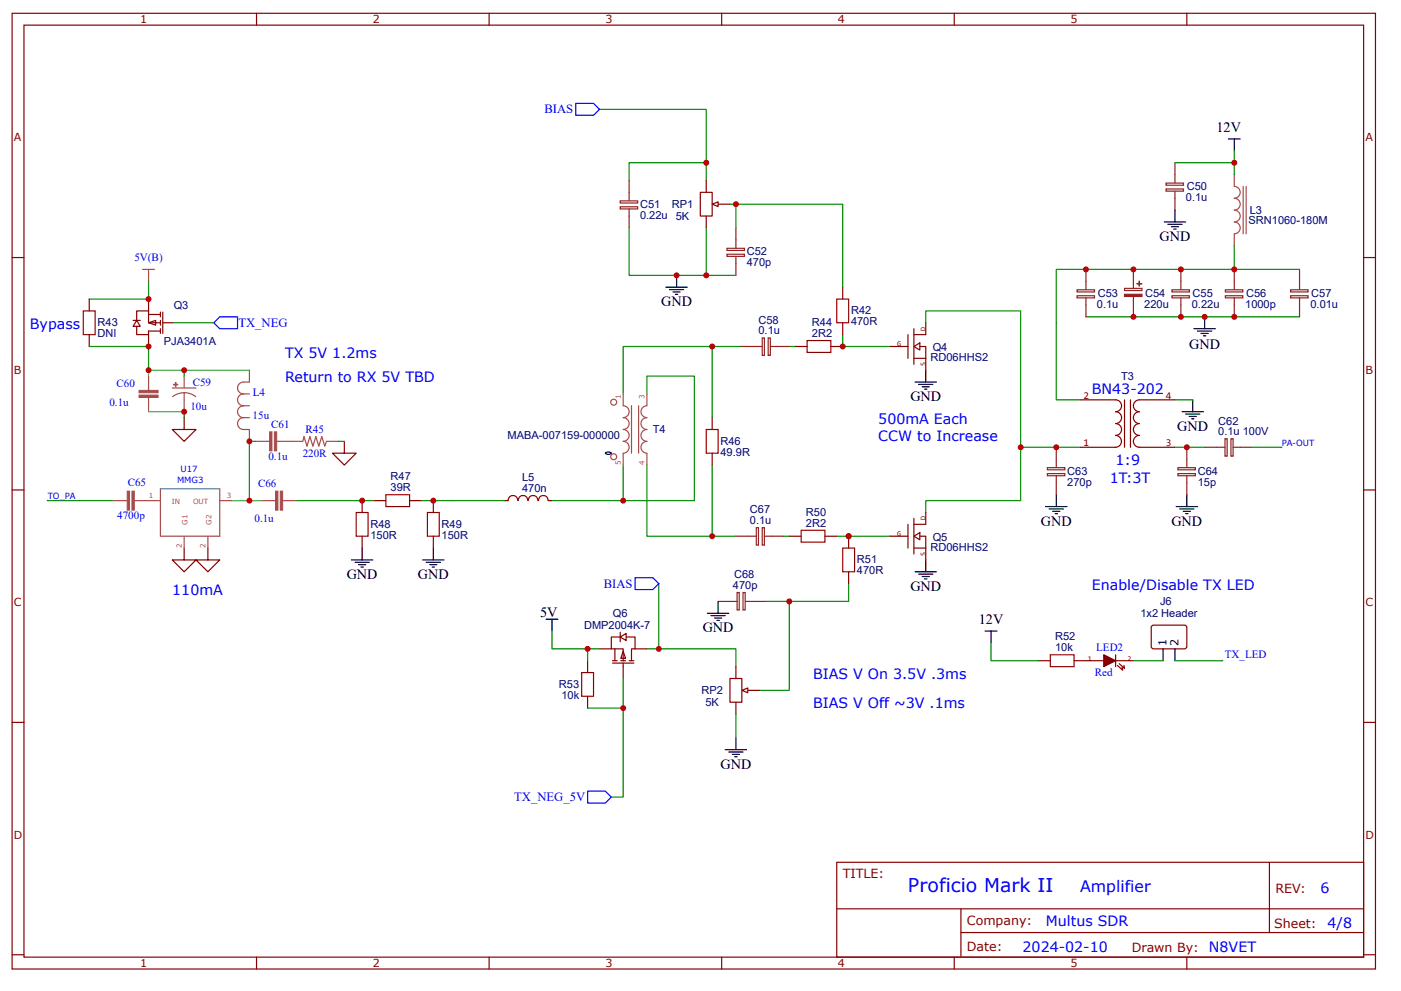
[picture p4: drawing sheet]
<svg xmlns="http://www.w3.org/2000/svg" width="297mm" height="210mm" viewBox="0 0 297 210" stroke-linecap="round" stroke-linejoin="round" font-family="sans-serif">
<g fill="none" stroke="#800" stroke-width=".25">
<path d="M2.6 2.8h289v202.8h-289zM5.1 5.3h284v197.8h-284zM54.4 2.8v2.5M103.7 2.8v2.5M153 2.8v2.5M202.3 2.8v2.5M251.6 2.8v2.5M149.7 38.3v2.5M2.6 54.6h2.5M148.5 40.8h2.5v5h-2.5zM149.7 45.8v2.6M152.3 43.3h2.5"/>
<path d="M289.1 54.6h2.5M151 88.6v2.5M151 96.2v2.5M2.6 104h2.5M289.1 104h2.5M2.6 153.3h2.5M289.1 153.3h2.5M177.4 182.9h111.7v20.2h-111.7zM177.4 192.8h111.6M203.7 197.9h85.3M203.7 192.8v10.1M269.1 183v14.9"/>
<path d="M2.6 202.6h2.5M54.4 203.1v2.5M103.7 203.1v2.5M153 203.1v2.5M202.3 203.1v2.5M251.6 203.1v2.5M289.1 202.6h2.5"/>
</g>
<g fill="none" stroke="#080" stroke-width=".25">
<path d="M127.1 23.2h22.6v15.1M149.7 34.5h-16.3v3.8M133.4 48.4v10h22.6M149.7 48.4v10M154.8 43.3h23.9v17.6M156 43.3v5.1M151 73.5v15.1M157.3 73.5h-25.2v10.1M167.3 73.5h1.3M178.7 71v2.5h10M196.3 68.5v-2.5h20.1v40.2h-20.1v2.5M230.2 67.2h45.3"/>
<path d="M132.1 98.7v7.5h-15.1M137.2 83.6v-3.8h10v26.4h-15.1M137.2 98.7v15.1h18.8M151 98.7v15.1M216.4 94.9h12.6M249.1 94.9h6.3M265.5 94.9h6.3M166.1 113.8h1.2M177.4 113.8h11.3M139.7 123.8v13.9"/>
</g>
<path d="M149.7 91.1h2.6v5.1h-2.6z" fill="none" stroke="#a00000" stroke-width=".25"/>
<g fill="none" stroke="#8d2323" stroke-width=".25">
<path d="M133.4 38.3v4.3M131.5 42.6h3.7v.5h-3.7zM131.5 43.9h3.7v.4h-3.7zM133.4 44.3v4.1M240.3 57.2v4M250.4 57.2v4.2M261.7 57.2v4.2M238.4 61.2h3.7v.4h-3.7zM240.3 62.9v4.3M248.5 61.5h3.7v.4h-3.7zM248.5 62.7h3.7v.5h-3.7zM250.4 63.2v4"/>
<path d="M259.8 61.5h3.7v.4h-3.7zM259.8 62.7h3.7v.5h-3.7zM261.7 63.2v4M222.1 99.2h3.7v.5h-3.7zM224 94.9v4.3M249.7 99.2h3.7v.5h-3.7zM251.6 94.9v4.3M255.4 94.9h4.3M259.7 93.1h.5v3.7h-.5zM261 93.1h.4v3.7h-.4zM261.4 94.9h4.1M222.1 100.5h3.7v.4h-3.7z"/>
<path d="M224 100.9v4.1M249.7 100.5h3.7v.4h-3.7zM251.6 100.9v4.1"/>
</g>
<g fill="none" stroke="#000" stroke-width=".25">
<path d="M260.4 29.5h2.5M261.7 29.5v2.5M143.4 58.4v2.5M141.2 60.9h4.5M141.9 61.4h3.1M142.7 61.9h1.5M143.2 62.4h.5M196.3 78.5v2.6M253.1 69.7h4.6M253.9 70.2h3M254.6 70.7h1.6M255.1 71.2h.6"/>
<path d="M255.4 67.2v2.5M194 81.1h4.5M194.8 81.6h3M195.5 82.1h1.5M196 82.6h.5M196.3 118.8v2.5M221.7 107.5h4.5M222.4 108h3.1M223.2 108.5h1.5M223.7 109h.5M224 105v2.5M249.4 107.5h4.5"/>
<path d="M250.1 108h3M250.9 108.5h1.5M251.4 109h.5M251.6 105v2.5M194 121.3h4.5M194.8 121.8h3M195.5 122.3h1.5M196 122.8h.5"/>
</g>
<g fill="#8d2323" stroke="#8d2323" stroke-width=".25">
<path d="M238.4 62.4h3.7v.5h-3.7z"/>
<path d="M241.1 60.2h1z"/>
<path d="M241.5 59.7l.1 1z"/>
</g>
<path d="M122.1 21.9h3.7l1.3 1.3-1.3 1.3h-3.7zM134.6 122.6h3.8l1.3 1.2-1.3 1.3h-3.8z" fill="none" stroke="#00f" stroke-width=".25"/>
<path d="M151 43.3l1.3-.5v1z" fill="#efefef" stroke="#800" stroke-width=".25"/>
<path d="M115.8 131.4h2.5M117 131.4v2.5M150 130.1h4.5M150.7 130.6h3.1M151.5 131.1h1.5M152 131.6h.5M152.3 127.6v2.5" fill="none" stroke="#000" stroke-width=".25"/>
<path d="M137.2 137.7h18.8v3.7M167.3 127.6v18.9h-6.2M179.9 123.8v3.8h-17.6" fill="none" stroke="#080" stroke-width=".25"/>
<g fill="none" stroke="#8d2323" stroke-width=".25">
<path d="M154.1 52.7h3.7v.4h-3.7zM154.1 53.9h3.7v.5h-3.7zM156 48.4v4.2M156 54.4v4M157.3 73.5h4.3M161.6 71.7h.5v3.7h-.5zM162.9 71.7h.4v3.7h-.4zM163.3 73.5h4M156 113.8h4.3M160.4 112h.4v3.7h-.4zM161.6 112h.5v3.7h-.5zM162.1 113.8h4"/>
<path d="M152.3 127.6h4M156.3 125.7h.4v3.7h-.4zM157.5 125.7h.5v3.7h-.5zM158 127.6h4.3"/>
</g>
<path d="M171.1 72.3h5.1v2.5h-5.1zM177.4 63.4h2.5v5.1h-2.5zM169.9 112.5h5v2.5h-5zM178.7 116.3h2.5v5h-2.5z" fill="none" stroke="#a00000" stroke-width=".25"/>
<g fill="none" stroke="#800" stroke-width=".25">
<path d="M168.6 73.5h2.5M176.2 73.5h2.5M178.7 60.9v2.5M178.7 68.5v2.5M107 106.2h.7M107.8 106.2a1 1 0 0 1 1-1.1 1 1 0 0 1 1 1.1M109.9 106.2a1 1 0 0 1 1-1.1 1 1 0 0 1 1 1.1M112 106.2a1 1 0 0 1 1-1.1 1 1 0 0 1 1 1.1M114.2 106.2a1 1 0 0 1 1-1.1 1 1 0 0 1 1 1.1M116.3 106.2h.7M167.3 113.8h2.6M174.9 113.8h2.5"/>
<path d="M179.9 113.8v2.5M127.1 137.7h2.5M130.4 137.7v2.5M131.4 135.1h-1.8v2.6h2.5v2.5M132.1 138.2l.5 1.5h-1zM132.6 135.1h2v2.6h-.7v2.5M134.6 137.7h2.6M179.9 121.3v2.5M129.9 140.7h4.5M129.9 140.2h1M131.6 140.2h1M132.1 140.7v3.3"/>
<path d="M133.4 140.2h1"/>
</g>
<g fill="none" stroke="#840000" stroke-width=".25">
<path d="M188.7 73.5h3.8M192.5 71v5M193.8 73.5l1.2-.7v1.5zM193.8 69.7v7.6M193.8 76h2.5M195 73.5h1.3v2.5M196.3 68.5v2.5h-2.5M196.3 76v2.5M188.7 113.8h3.8M192.5 111.2v5.1M193.8 113.8l1.2-.8v1.5zM193.8 110v7.5"/>
<path d="M193.8 116.3h2.5M195 113.8h1.3v2.5M196.3 108.7v2.5h-2.5M196.3 116.3v2.5"/>
</g>
<path d="M124.6 167.9h3.8l1.2 1.2-1.2 1.3h-3.8z" fill="none" stroke="#00f" stroke-width=".25"/>
<path d="M131.5 135.1l1.3-.7v1.5z" fill="#fefefe" stroke="#800" stroke-width=".25"/>
<path d="M131.5 134.1v2.1M124.6 140.2v2.5M124.6 147.7v2.5M154.8 144h2.5v5h-2.5zM156 141.4v2.6M156 149v2.5M158.5 146.5h2.6" fill="none" stroke="#800" stroke-width=".25"/>
<path d="M123.3 142.7h2.5v5h-2.5z" fill="none" stroke="#a00000" stroke-width=".25"/>
<path d="M10.1 106.2h13.8M117 133.9v3.8h10.1M124.6 137.7v2.5M132.1 144v6.2h-7.5M132.1 150.2v18.9h-2.5" fill="none" stroke="#080" stroke-width=".25"/>
<path d="M153.8 159h4.5M154.5 159.6h3M156 156.5v2.5M155.3 160.1h1.5M155.8 160.6h.5" fill="none" stroke="#000" stroke-width=".25"/>
<path d="M157.3 146.5l1.2-.5v1z" fill="#efefef" stroke="#800" stroke-width=".25"/>
<path d="M31.5 59.7v3.7h-12.6M18.9 73.5h12.6v5M36.5 68.5h8.8M39 78.5v1.3M39 87.3v1.3M54.1 93.6h-1.2v12.6M62.9 106.2h16.4M89.4 106.2h17.6M210.1 136.4v3.8h10.1M156 151.5v5M240.3 140.2h6.3" fill="none" stroke="#080" stroke-width=".25"/>
<g fill="#000">
<path d="M271.8 94.6v.5zM271.5 94.9h.5z"/>
<path d="M10.1 106v.5zM9.9 106.2h.5z"/>
<path d="M259.2 139.9v.5zM258.9 140.2h.5z"/>
</g>
<g fill="none" stroke="#a54b4b" stroke-width=".25">
<path d="M30.2 57.2h2.6M31.5 57.2v2.5M31.5 79.8v3M39 79.8v2.5M52.9 78.5v2.6h-1.3a1.26 1.26 0 0 0-1.2 1.2 1.26 1.26 0 0 0 1.2 1.3M31.5 84.3v3M36.5 82.3h5.1M39 83.3h.1M39 83.3l1.1 .1 1.4 .8M39 83.3l-1 .2-1.4 .7M39 83.3v4M51.6 86.1a1.26 1.26 0 0 0-1.2 1.2 1.26 1.26 0 0 0 1.2 1.3"/>
<path d="M51.6 88.6a1.26 1.26 0 0 0-1.2 1.3 1.26 1.26 0 0 0 1.2 1.2h1.3M51.6 83.6a1.26 1.26 0 0 0-1.2 1.2 1.26 1.26 0 0 0 1.2 1.3M51.6 88.6h1.3M51.6 86.1h1.3M51.6 83.6h1.3M52.9 91.2v2.4M54.1 93.6h3.1M58.7 93.6h5.5M64.2 93.6l.3-1 .6 2 .6-2 .6 2 .7-2 .6 2 .6-2 .7 2 .3-1M69.3 93.6h2.4M132.1 86.1a1.26 1.26 0 0 1 1.3 1.2 1.26 1.26 0 0 1-1.3 1.3 1.26 1.26 0 0 1 1.3 1.3 1.26 1.26 0 0 1-1.3 1.2 1.26 1.26 0 0 1 1.3 1.3 1.26 1.26 0 0 1-1.3 1.2 1.26 1.26 0 0 1 1.3 1.3 1.26 1.26 0 0 1-1.3 1.3M132.1 83.6v2.5"/>
<path d="M132.1 96.2v2.5M133.9 86.1v10.1M135.4 86.1v10.1M137.2 86.1a1.26 1.26 0 0 0-1.3 1.2 1.26 1.26 0 0 0 1.3 1.3 1.26 1.26 0 0 0-1.3 1.3 1.26 1.26 0 0 0 1.3 1.2 1.26 1.26 0 0 0-1.3 1.3 1.26 1.26 0 0 0 1.3 1.2 1.26 1.26 0 0 0-1.3 1.3 1.26 1.26 0 0 0 1.3 1.3M137.2 83.6v2.5M137.2 96.2v2.5M23.9 106.2h3.1M28.5 106.2h5.5M34 103.7v10.1h12.6v-10.1M39 113.8v2.5M44.1 113.8v2.5M46.6 106.2h2.5"/>
<path d="M55.4 106.2h3M59.9 106.2h3"/>
<circle cx="130.1" cy="85.3" r=".63"/>
<circle cx="130.1" cy="96.9" r=".63"/>
</g>
<g fill="none" stroke="#000" stroke-width=".25">
<path d="M128.4 96l.6-.1 .6 .3-.6 .2-.6-.1zM74.5 118.8h4.5M75.3 119.3h3M76 119.8h1.5M76.8 116.3v2.5M89.6 118.8h4.5M90.4 119.3h3M91.1 119.8h1.5M91.9 116.3v2.5M76.5 120.3h.5M91.6 120.3h.5M208.9 133.9h2.5"/>
<path d="M210.1 133.9v2.5"/>
</g>
<path d="M234 138.9l2.5 1.3-2.5 1.2z" fill="#840000" stroke="#840000" stroke-width=".25"/>
<path d="M39 88.6v2.5h2.6l-2.6 2.5-2.5-2.5h2.5M73 93.6v2.6h2.5l-2.5 2.5-2.5-2.5h2.5M39 116.3v2.5h2.6l-2.6 2.5-2.5-2.5h2.5M44.1 116.3v2.5h2.5l-2.5 2.5-2.5-2.5h2.5M236.5 138.9v2.5M230.2 140.2h3.8M236.5 140.2h3.8M236.9 141.2l1.1 1-.1-.6M237.3 140.8l1.1 1-.1-.6" fill="none" stroke="#840000" stroke-width=".25"/>
<path d="M17.7 66h2.5v5h-2.5zM75.5 108.7h2.5v5.1h-2.5zM81.8 105h5v2.5h-5zM90.6 108.7h2.5v5.1h-2.5zM222.7 138.9h5v2.5h-5z" fill="none" stroke="#a00000" stroke-width=".25"/>
<path d="M18.9 63.4v2.6M18.9 71v2.5M76.8 106.2v2.5M76.8 113.8v2.5M79.3 106.2h2.5M86.8 106.2h2.6M91.9 106.2v2.5M91.9 113.8v2.5M220.2 140.2h2.5M227.7 140.2h2.5" fill="none" stroke="#800" stroke-width=".25"/>
<path d="M52.9 78.5h-21.4v1.3M31.5 87.3h7.5M49.1 106.2h6.3" fill="none" stroke="#4ba54b" stroke-width=".25"/>
<g fill="#a54b4b" stroke="#a54b4b" stroke-width=".21">
<path d="M29.5 83.8h4v.5h-4z"/>
<path d="M29.5 82.8h4v.5h-4z"/>
<path d="M36.8 81.5h.9v.2h-.9z"/>
<path d="M37.2 81.2h.1v.8h-.1z"/>
<path d="M58.2 91.6h.5v4.1h-.5z"/>
<path d="M57.2 91.6h.5v4.1h-.5z"/>
<path d="M59.4 104.2h.5v4h-.5z"/>
<path d="M58.4 104.2h.5v4h-.5z"/>
<path d="M28 104.2h.5v4h-.5z"/>
<path d="M27 104.2h.5v4h-.5z"/>
</g>
<path d="M34 103.7h12.6" fill="none" stroke="#838383" stroke-width=".25"/>
<path d="M46.6 67.2h3.8v2.5h-3.8l-1.3-1.2z" fill="none" stroke="#00f" stroke-width=".25"/>
<path d="M31.5 68.5l1.5-.5v1z" fill="#fefefe" stroke="#800" stroke-width=".25"/>
<g fill="none" stroke="#800" stroke-width=".25">
<path d="M28.2 68h1.5M29 68l.7 1.2h-1.5zM29 69.2v1.8h2.5v-.8h2.5M31.5 66h-2.5v2M31.5 66v2.5h2.5M31.5 66.7h2.5M31.5 63.4v2.6M31.5 71v2.5M34 66.2v1M34 68v1M34 69.7v1M34.5 66.2v4.5"/>
<path d="M34.5 68.5h2M244.3 132.7h7.1l.2 .4v4.3l-.5 .3-6.8-.1-.2-.4v-4.1z"/>
</g>
<path d="M246.8 47.1h4.6M247.6 47.6h3M248.4 48.1h1.5M248.9 48.6h.5M249.1 44.6v2.5M250.6 87.3h4.5M251.4 87.9h3M252.1 88.4h1.5M252.6 88.9h.5M252.9 84.8v2.5M246.6 137.7v2.5M249.1 137.7v2.5" fill="none" stroke="#000" stroke-width=".25"/>
<path d="M249.1 34.5h12.6M261.7 32v5M261.7 52.1v5.1h-37.7v27.6h5M261.7 57.2h13.8M71.7 93.6h1.3M249.1 84.8h3.8M249.1 140.2h10.1" fill="none" stroke="#080" stroke-width=".25"/>
<path d="M229 84.8h7.5a1.26 1.26 0 0 1 1.3 1.3 1.26 1.26 0 0 1-1.3 1.2 1.26 1.26 0 0 1 1.3 1.3 1.26 1.26 0 0 1-1.3 1.3 1.26 1.26 0 0 1 1.3 1.2 1.26 1.26 0 0 1-1.3 1.3 1.26 1.26 0 0 1 1.3 1.3 1.26 1.26 0 0 1-1.3 1.2h-7.5M238.4 84.8v10.1M239.7 84.8v10.1M249.1 84.8h-7.5a1.26 1.26 0 0 0-1.3 1.3 1.26 1.26 0 0 0 1.3 1.2 1.26 1.26 0 0 0-1.3 1.3 1.26 1.26 0 0 0 1.3 1.3 1.26 1.26 0 0 0-1.3 1.2 1.26 1.26 0 0 0 1.3 1.3 1.26 1.26 0 0 0-1.3 1.2 1.26 1.26 0 0 0 1.3 1.3h7.5" fill="none" stroke="#840000" stroke-width=".25"/>
<path d="M261.7 37v2.5a1.26 1.26 0 0 1 1.2 1.3 1.26 1.26 0 0 1-1.2 1.3 1.26 1.26 0 0 1 1.2 1.2 1.26 1.26 0 0 1-1.2 1.3 1.26 1.26 0 0 1 1.2 1.2 1.26 1.26 0 0 1-1.2 1.3 1.26 1.26 0 0 1 1.2 1.3 1.26 1.26 0 0 1-1.2 1.2v2.5M261.7 37h.1M263.6 39.5v10.1M264.2 39.5v10.1M261.7 52.1h.1" fill="none" stroke="#a54b4b" stroke-width=".25"/>
<path d="M247.2 38.8h3.7v.5h-3.7zM249.1 34.5v4.3M230.2 57.2v4.2M247.2 40.1h3.7v.5h-3.7zM249.1 40.6v4M275.5 57.2v4.2M228.4 61.5h3.7v.4h-3.7zM228.4 62.7h3.7v.5h-3.7zM230.2 63.2v4M273.6 61.5h3.7v.4h-3.7zM273.6 62.7h3.7v.5h-3.7zM275.5 63.2v4" fill="none" stroke="#8d2323" stroke-width=".25"/>
<g fill="#c00">
<circle cx="151" cy="113.8" r=".63"/>
<circle cx="151" cy="73.5" r=".63"/>
<circle cx="179.9" cy="113.8" r=".63"/>
<circle cx="178.7" cy="73.5" r=".63"/>
<circle cx="224" cy="94.9" r=".63"/>
<circle cx="216.4" cy="94.9" r=".63"/>
<circle cx="167.3" cy="127.6" r=".63"/>
<circle cx="149.7" cy="34.5" r=".63"/>
<circle cx="156" cy="43.3" r=".63"/>
<circle cx="149.7" cy="58.4" r=".63"/>
<circle cx="143.4" cy="58.4" r=".63"/>
<circle cx="250.4" cy="67.2" r=".63"/>
<circle cx="255.4" cy="67.2" r=".63"/>
<circle cx="139.7" cy="137.7" r=".63"/>
<circle cx="124.6" cy="137.7" r=".63"/>
<circle cx="132.1" cy="150.2" r=".63"/>
<circle cx="132.1" cy="106.2" r=".63"/>
<circle cx="31.5" cy="78.5" r=".63"/>
<circle cx="39" cy="78.5" r=".63"/>
<circle cx="39" cy="87.3" r=".63"/>
<circle cx="52.9" cy="106.2" r=".63"/>
<circle cx="52.9" cy="93.6" r=".63"/>
<circle cx="91.9" cy="106.2" r=".63"/>
<circle cx="76.8" cy="106.2" r=".63"/>
<circle cx="31.5" cy="63.4" r=".63"/>
<circle cx="31.5" cy="73.5" r=".63"/>
<circle cx="240.3" cy="57.2" r=".63"/>
<circle cx="261.7" cy="57.2" r=".63"/>
<circle cx="250.4" cy="57.2" r=".63"/>
<circle cx="230.2" cy="57.2" r=".63"/>
<circle cx="240.3" cy="67.2" r=".63"/>
<circle cx="261.7" cy="67.2" r=".63"/>
<circle cx="261.7" cy="34.5" r=".63"/>
<circle cx="251.6" cy="94.9" r=".63"/>
</g>
<text font-size="4" fill="#00f" x="192.5" y="189.2">Proficio Mark II</text>
<text font-size="3.4" fill="#00f" x="229" y="189.2">Amplifier</text>
<g font-size="3">
<text x="257.9" y="28">12V</text>
<text x="245.8" y="51.1">GND</text>
<text x="140.2" y="65">GND</text>
<text x="252.1" y="74.1">GND</text>
<text x="193" y="85.1">GND</text>
<text x="249.6" y="91.4">GND</text>
<text x="220.7" y="111.5">GND</text>
<text x="248.4" y="111.5">GND</text>
<text x="73.5" y="122.8">GND</text>
<text x="88.6" y="122.8">GND</text>
<text x="193" y="125.3">GND</text>
<text x="114.5" y="130.9">5V</text>
<text x="149" y="134.1">GND</text>
<text x="207.5" y="132.4">12V</text>
<text x="152.8" y="163.1">GND</text>
</g>
<g font-size="3" fill="#00f">
<text x="6.3" y="69.7">Bypass</text>
<text x="60.4" y="76">TX 5V 1.2ms</text>
<text x="60.4" y="81.1">Return to RX 5V TBD</text>
<text x="231.5" y="83.6">BN43-202</text>
<text x="186.2" y="89.9">500mA Each</text>
<text x="186.2" y="93.6">CCW to Increase</text>
<text x="236.5" y="98.7">1:9</text>
<text x="235.3" y="102.4">1T:3T</text>
<text x="231.5" y="125.1">Enable/Disable TX LED</text>
<text x="36.5" y="126.3">110mA</text>
<text x="172.4" y="144">BIAS V On 3.5V .3ms</text>
<text x="172.4" y="150.2">BIAS V Off ~3V .1ms</text>
<text x="280" y="189.6">6</text>
<text x="221.8" y="196.4">Multus SDR</text>
<text x="281.5" y="196.9">4/8</text>
<text x="216.8" y="201.9">2024-02-10</text>
<text x="256.3" y="201.9">N8VET</text>
</g>
<g font-size="2.7" fill="#00f">
<text x="115.4" y="24">BIAS</text>
<text x="50.5" y="69.4">TX_NEG</text>
<text x="128" y="124.7">BIAS</text>
<text x="109" y="170">TX_NEG_5V</text>
</g>
<g font-size="2.7" fill="#800">
<text x="178.7" y="186.2">TITLE:</text>
<text x="270.4" y="189.6">REV:</text>
<text x="205" y="196.3">Company:</text>
<text x="270.1" y="196.8">Sheet:</text>
<text x="205" y="201.8">Date:</text>
<text x="240" y="201.9">Drawn By:</text>
</g>
<g font-size="2.3" fill="#800">
<text x="29.7" y="5">1</text>
<text x="79" y="5">2</text>
<text x="128.4" y="5">3</text>
<text x="177.7" y="5">4</text>
<text x="227" y="5">5</text>
<text x="2.9" y="30">A</text>
<text x="289.5" y="30">A</text>
<text x="2.9" y="79.3">B</text>
<text x="289.5" y="79.3">B</text>
<text x="2.9" y="128.6">C</text>
<text x="289.5" y="128.6">C</text>
<text x="2.9" y="177.9">D</text>
<text x="289.5" y="177.9">D</text>
<text x="29.7" y="205.2">1</text>
<text x="79" y="205.2">2</text>
<text x="128.4" y="205.2">3</text>
<text x="177.7" y="205.2">4</text>
<text x="227" y="205.2">5</text>
</g>
<g font-size="2.3" fill="#000080">
<text x="251.6" y="40.4">C50</text>
<text x="135.7" y="46.4">0.22u</text>
<text x="135.7" y="44.2">C51</text>
<text x="142.4" y="44.1">RP1</text>
<text x="143.3" y="46.7">5K</text>
<text x="251.4" y="42.7">0.1u</text>
<text x="264.7" y="47.6">SRN1060-180M</text>
<text x="265" y="45.3">L3</text>
<text x="158.3" y="56.5">470p</text>
<text x="158.3" y="54.2">C52</text>
<text x="36.8" y="65.5">Q3</text>
<text x="232.6" y="65.3">0.1u</text>
<text x="232.7" y="63">C53</text>
<text x="242.6" y="65.3">220u</text>
<text x="242.8" y="63">C54</text>
<text x="252.7" y="65.3">0.22u</text>
<text x="252.9" y="63">C55</text>
<text x="264" y="65.3">1000p</text>
<text x="264.2" y="63">C56</text>
<text x="277.8" y="65.3">0.01u</text>
<text x="278" y="63">C57</text>
<text x="20.7" y="71.5">DNI</text>
<text x="20.7" y="69.2">R43</text>
<text x="160.8" y="70.9">0.1u</text>
<text x="160.8" y="68.7">C58</text>
<text x="172.1" y="71.5">2R2</text>
<text x="172.1" y="69.2">R44</text>
<text x="180.4" y="69">470R</text>
<text x="180.4" y="66.7">R42</text>
<text x="34.7" y="73.1">PJA3401A</text>
<text x="197.3" y="76.7">RD06HHS2</text>
<text x="197.8" y="74.4">Q4</text>
<text x="237.7" y="80.6">T3</text>
<text x="107.6" y="93.2">MABA-007159-000000</text>
<text x="138.4" y="91.9">T4</text>
<text x="152.8" y="94.4">R46</text>
<text x="258.3" y="92.3">0.1u 100V</text>
<text x="258.3" y="90.1">C62</text>
<text x="82.8" y="101.9">R47</text>
<text x="152.8" y="96.7">49.9R</text>
<text x="226.3" y="100.7">C63</text>
<text x="253.9" y="100.7">C64</text>
<text x="82.8" y="104.2">39R</text>
<text x="110.7" y="104.4">470n</text>
<text x="110.7" y="102.1">L5</text>
<text x="226.3" y="103">270p</text>
<text x="253.9" y="103">15p</text>
<text x="78.5" y="112.1">R48</text>
<text x="93.6" y="112.1">R49</text>
<text x="159" y="111.2">0.1u</text>
<text x="159" y="108.9">C67</text>
<text x="170.9" y="111.8">2R2</text>
<text x="170.9" y="109.5">R50</text>
<text x="78.5" y="114.4">150R</text>
<text x="93.6" y="114.4">150R</text>
<text x="181.7" y="119.6">R51</text>
<text x="197.3" y="116.9">RD06HHS2</text>
<text x="197.8" y="114.7">Q5</text>
<text x="155.4" y="125">470p</text>
<text x="155.6" y="122.7">C68</text>
<text x="181.7" y="121.8">470R</text>
<text x="130" y="130.9">Q6</text>
<text x="241.8" y="130.9">1x2 Header</text>
<text x="246" y="128.4">J6</text>
<text x="123.8" y="133.5">DMP2004K-7</text>
<text x="223.7" y="135.9">R52</text>
<text x="223.7" y="138.2">10k</text>
<text x="118.5" y="146">R53</text>
<text x="119" y="148.3">10k</text>
<text x="148.7" y="147.3">RP2</text>
<text x="149.6" y="149.8">5K</text>
</g>
<g font-size="2.3" fill="#00f">
<text x="28.5" y="55.4">5V(B)</text>
<text x="24.7" y="82.2">C60</text>
<text x="40.9" y="81.9">C59</text>
<text x="23.2" y="86.2">0.1u</text>
<text x="40.4" y="86.9">10u</text>
<text x="53.6" y="88.9">15u</text>
<text x="53.6" y="84.1">L4</text>
<text x="57.5" y="90.7">C61</text>
<text x="64.8" y="91.9">R45</text>
<text x="56.9" y="97.5">0.1u</text>
<text x="64.2" y="97">220R</text>
<text x="27.1" y="103.1">C65</text>
<text x="54.7" y="103.2">C66</text>
<text x="24.9" y="110.1">4700p</text>
<text x="54" y="110.8">0.1u</text>
<text x="232.1" y="143.5">Red</text>
<text x="232.4" y="138.2">LED2</text>
<text x="259.7" y="139.6">TX_LED</text>
</g>
<g font-size="2.3">
<text x="247.3" y="137.2" transform="rotate(-90 247.3 137.2)">1</text>
<text x="249.9" y="137.2" transform="rotate(-90 249.9 137.2)">2</text>
</g>
<g font-size="2.2" fill="#840000">
<text x="229.7" y="84.6">2</text>
<text x="247.2" y="84.6">4</text>
<text x="229.7" y="94.6">1</text>
<text x="247.2" y="94.6">3</text>
</g>
<g font-size="1.8" fill="#00f">
<text x="271.8" y="94.5">PA-OUT</text>
<text x="38.3" y="100.2">U17</text>
<text x="10.1" y="105.9">TO_PA</text>
<text x="37.5" y="102.5">MMG3</text>
</g>
<g font-size="1.5" fill="#840000">
<text x="196.2" y="70.2" transform="rotate(-90 196.2 70.2)">D</text>
<text x="190.2" y="73.5">G</text>
<text x="196.2" y="77.7" transform="rotate(-90 196.2 77.7)">S</text>
<text x="190.2" y="113.7">G</text>
<text x="196.2" y="110.4" transform="rotate(-90 196.2 110.4)">D</text>
<text x="196.2" y="118" transform="rotate(-90 196.2 118)">S</text>
<text x="230.6" y="140.2">1</text>
<text x="239.1" y="140.2">2</text>
</g>
<g font-size="1.5" fill="#a54b4b">
<text x="131.6" y="84.6" transform="rotate(-90 131.6 84.6)">1</text>
<text x="136.7" y="84.6" transform="rotate(-90 136.7 84.6)">3</text>
<text x="131.6" y="98.6" transform="rotate(-90 131.6 98.6)">5</text>
<text x="136.7" y="98.6" transform="rotate(-90 136.7 98.6)">4</text>
<text x="31.5" y="105.7">1</text>
<text x="36.4" y="107">IN</text>
<text x="40.9" y="107">OUT</text>
<text x="48.1" y="105.7">3</text>
<text x="39.8" y="111.3" transform="rotate(-90 39.8 111.3)">G1</text>
<text x="44.8" y="111.3" transform="rotate(-90 44.8 111.3)">G2</text>
<text x="38.5" y="116.2" transform="rotate(-90 38.5 116.2)">2</text>
<text x="43.6" y="116.2" transform="rotate(-90 43.6 116.2)">2</text>
</g>
</svg>
